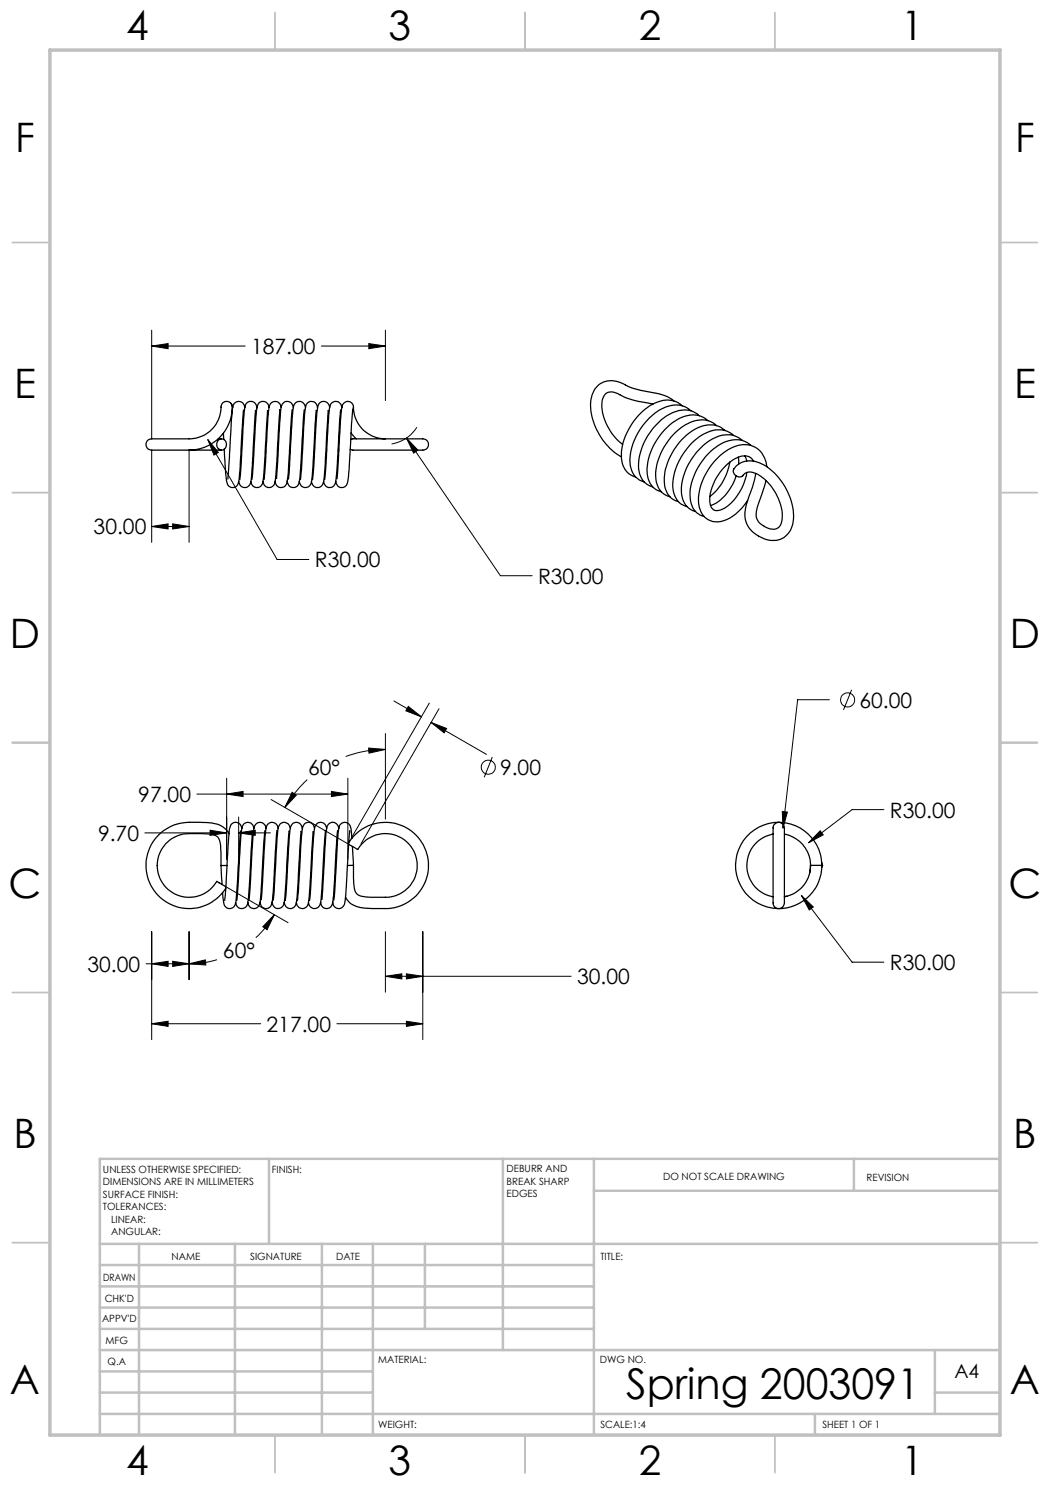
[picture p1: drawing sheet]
<svg xmlns="http://www.w3.org/2000/svg" width="210mm" height="297mm" viewBox="0 0 210 297" stroke-linecap="round" stroke-linejoin="round" font-family="sans-serif">
<g fill="none" stroke="#000" stroke-width=".2">
<path d="M30.3 69.2l3.3-.5v1zM30.3 66v21.6M30.3 69.2h18.7M64.3 69.2h12.8M73.8 68.7l3.3 .5-3.3 .5zM77.1 66v14.1M30.3 90.2v18.3M37.8 90.2v18.3M41.6 87.9l2.1 2.6-.9 .5zM41.6 87.9l13.8 24h6.4M81.3 87.6l2.3 2.4-.9 .6zM81.3 87.6l18.8 27.5h6.3"/>
<path d="M83.4 85.4a7.3 7.3 0 0 1-5.1 3.4M30.3 105.3l3.3-.5v1zM30.3 105.3h.1M30.3 105.3h7.5M34.5 104.8l3.3 .5-3.3 .5zM165.9 139.9h-6.4l-2.9 25.7M170.3 138l-1.6 4M39.4 158.8h30.2M45.3 158.8l3.3-.5v1zM45.3 155.6v16.2M54.2 159.9l15.3 8.8M58.4 158.5l.9 .5-2.3 2.5z"/>
<path d="M61.5 155.9a24.6 24.6 0 0 0-4.5 5.6M66.3 158.3l3.3 .5-3.3 .5zM69.6 155.6v16.2M73.7 149.6l3.4 .3-3.3 .7zM77.1 149.9a22.3 22.3 0 0 0-8 1.4M77.1 146.7v17.1M78.8 140.2l5.5 3.2M81.7 141.3l2.6 2.1-3.1-1.2zM85.9 140.6l-15.7 27.1M86.2 144.5l3.1 1.2-.5 .9zM86.2 144.5l11.1 6.4M87.8 141.7l-15.6 27.1"/>
<path d="M98.5 151.4l-1.7 4.1M29 166.6h16.3M42 166l3.3 .6-3.3 .5zM45.4 177.5l12.2 7M47.7 166.6l3.3-.6v1.1zM47.7 163.4v8.4M47.7 166.6h6.4M156.5 162.3l1 .1-.9 3.2zM160.3 179.1l2.4 2.3-.8 .6zM160.3 179.1l10.1 13.3h6.4M164 166.2l.6 .8-2.9 1.6zM176.8 161.9h-6.4l-8.7 6.7"/>
<path d="M29.2 192.8h8.6M30.3 192.8l3.3-.5v1zM30.3 186.3v21.6M34.5 192.3l3.3 .5-3.3 .5zM37.8 192.8l3.3-.8 .1 1zM37.8 186.3v9.6M43.4 191.9a18.9 18.9 0 0 1-5.6 .9M54.9 182.9l-1.5 3-.8-.6zM54.9 182.9a19.5 19.5 0 0 1-3.7 4.6M77.1 195.3l3.3-.5v1zM77.1 186.3v12.1M77.1 195.3h37.1"/>
<path d="M81.3 194.8l3.3 .5-3.3 .5zM84.6 186.3v21.6M30.3 204.7l3.3-.4v1zM30.3 204.7h21.8M67.4 204.7h17.2M81.3 204.3l3.3 .4-3.3 .6z"/>
<circle cx="169.5" cy="140" r="1.4"/>
<circle cx="97.6" cy="153.5" r="1.42"/>
</g>
<g fill="none" stroke="#c0c0c0" stroke-width=".35">
<path d="M55 2.5v7.5M105 2.5v7.5M155 2.5v7.5M2.5 48.5h7.5M200 48.5h7.5M2.5 98.5h7.5M200 98.5h7.5M2.5 148.5h7.5M200 148.5h7.5M2.5 198.5h7.5M200 198.5h7.5M2.5 248.5h7.5"/>
<path d="M200 248.5h7.5M55 287v7.5M105 287v7.5M155 287v7.5"/>
</g>
<g fill="none" stroke="#c0c0c0" stroke-width=".5">
<path d="M53.8 231.8v17M100.6 231.8v38.2M118.8 231.8v55.2M118.8 238.2h81.2M170.8 231.8v6.4M200 231.8h-180v55.2M20 248.8h180M20 257.3h98.8M20 253h98.8M27.8 248.8v38.2M47 248.8v38.2M64.4 248.8v38.2"/>
<path d="M74.6 248.8v38.2M85 248.8v17M20 265.8h98.8M20 261.5h98.8M20 278.5h54.6M20 274.3h54.6M20 270h180M187 278.5h13M187 270v12.8M20 282.8h180M163 282.8v4.2"/>
</g>
<path d="M10 10h190v277h-190z" fill="none" stroke="#c0c0c0" stroke-width=".7"/>
<path d="M42 166l3.3 .6-3.3 .5zM47.7 166.6l3.3-.6v1.1zM45.3 158.8l3.3-.5v1zM66.3 158.3l3.3 .5-3.3 .5zM30.3 204.7l3.3-.4v1zM81.3 204.3l3.3 .4-3.3 .6zM77.1 195.3l3.3-.5v1zM81.3 194.8l3.3 .5-3.3 .5zM73.7 149.6l3.4 .3-3.3 .7zM58.4 158.5l.9 .5-2.3 2.5zM30.3 192.8l3.3-.5v1zM34.5 192.3l3.3 .5-3.3 .5zM37.8 192.8l3.3-.8 .1 1zM54.9 182.9l-1.5 3-.8-.6zM86.2 144.5l3.1 1.2-.5 .9zM81.7 141.3l2.6 2.1-3.1-1.2zM41.6 87.9l1.2 3.1 .9-.5zM30.3 105.3l3.3-.5v1zM34.5 104.8l3.3 .5-3.3 .5zM81.3 87.6l1.4 3 .9-.6zM30.3 69.2l3.3-.5v1zM73.8 68.7l3.3 .5-3.3 .5zM164 166.2l-2.3 2.4 2.9-1.6zM156.5 162.3l.1 3.3 .9-3.2zM160.3 179.1l1.6 2.9 .8-.6z" fill="#000"/>
<g fill="none" stroke="#000" stroke-width=".25">
<path d="M29.5 88.1l.8-.3h5.8a8.4 8.4 0 0 0 5.4-1.2 6.6 6.6 0 0 0 2.7-5.5 1.15 1.15 0 0 1 1.5-.8 1.15 1.15 0 0 1 .7 1.5 8.7 8.7 0 0 1-9.7 8.2h-5.8a1.22 1.22 0 0 1-1.5-.4 1.22 1.22 0 0 1 .1-1.5zM37.8 90h6.5M43.6 87.8h.7M43.7 88a1.08 1.08 0 0 1 1.5 .3 1.08 1.08 0 0 1-.3 1.5 1.08 1.08 0 0 1-1.5-.4 1.08 1.08 0 0 1 .3-1.4zM44.7 86.6l.1 1.3M46.1 80.6l.4 .9M48.7 82l-.4 6.8a51.1 51.1 0 0 1-.7 8 1.2 1.2 0 0 1-1.4 .7 1.2 1.2 0 0 1-.9-1.3l-.5-6.4M49 81.5a1.24 1.24 0 0 0-1.3-1.2 1.24 1.24 0 0 0-1.2 1.4l-.9 14.1M51.1 82.1l-.8 13.2a2.14 2.14 0 0 1-.9 2.2 1.27 1.27 0 0 1-1.7-1.2M51.4 81.6a1.24 1.24 0 0 0-1.3-1.3 1.24 1.24 0 0 0-1.2 1.4l-.9 14.2M53.5 82.1l-.7 12.1a4.6 4.6 0 0 1-.6 3 1.22 1.22 0 0 1-1.3 .2 1.22 1.22 0 0 1-.7-1.1M53.8 81.5a1.23 1.23 0 0 0-1.3-1.2 1.23 1.23 0 0 0-1.1 1.4l-1 14.2"/>
<path d="M56 82l-.6 9.6a21.9 21.9 0 0 1-.6 5.4 1.21 1.21 0 0 1-1.4 .5 1.21 1.21 0 0 1-.8-1.2M56.2 81.5a1.22 1.22 0 0 0-1.2-1.2 1.22 1.22 0 0 0-1.2 1.3l-1 14.3M58.4 81.9l-.7 11.5a7.9 7.9 0 0 1-.7 3.8 1.19 1.19 0 0 1-1.3 .2 1.19 1.19 0 0 1-.7-1.1M58.7 81.5a1.22 1.22 0 0 0-1.3-1.2 1.22 1.22 0 0 0-1.2 1.2l-.2 2.9-.6 11.3M60.8 82l-.4 7.4a42.5 42.5 0 0 1-.7 7.5 1.2 1.2 0 0 1-1.4 .6 1.2 1.2 0 0 1-.9-1.3M61.1 81.5a1.24 1.24 0 0 0-1.3-1.2 1.24 1.24 0 0 0-1.2 1.4l-.9 14.1M63.2 82.1l-.7 12.2a5.9 5.9 0 0 1-.5 2.8 1.22 1.22 0 0 1-1.4 .3 1.22 1.22 0 0 1-.7-1.1M63.5 81.6a1.2 1.2 0 0 0-1.1-1.3 1.2 1.2 0 0 0-1.3 1.2l-1 14.3M65.6 82.1l-.6 11.7a7.6 7.6 0 0 1-.6 3.3 1.2 1.2 0 0 1-1.3 .3 1.2 1.2 0 0 1-.8-1.1M65.9 81.5a1.23 1.23 0 0 0-1.3-1.2 1.23 1.23 0 0 0-1.1 1.5l-1 14.1M68.1 82l-.9 13.9a1.3 1.3 0 0 1-.5 1.3 1.3 1.3 0 0 1-1.5 .1l-.5-1M68.4 81.5a1.24 1.24 0 0 0-1.3-1.2 1.24 1.24 0 0 0-1.2 1.3l-1 14.3"/>
<path d="M69.5 80.3l-.6 .2a1.92 1.92 0 0 0-.6 1.8l-.9 13.4M69.5 80.3h.1M69.6 80.3a1.11 1.11 0 0 1 .9 1.7l-.7 11.3a8.3 8.3 0 0 1-.7 3.9 1.17 1.17 0 0 1-1.3 .2 1.17 1.17 0 0 1-.6-1.1M70.1 87.9l.5-.1h13.4a1.21 1.21 0 0 1 1.7 1.1 1.21 1.21 0 0 1-1.7 1.1h-13.4l-.6-.2M70.2 86.6l1.1 1.2M70.7 81.4a6.3 6.3 0 0 0 6.4 6.4M130.6 80.8l-.5-.1a19.3 19.3 0 0 1-7.2-2.2 1.86 1.86 0 0 0-2.5 1.9 10.4 10.4 0 0 0 4.1 8.5M134.8 80.2a8 8 0 0 0-4.4-1.7 15.6 15.6 0 0 1-6.4-2 4.1 4.1 0 0 0-5.8 3.3 12.4 12.4 0 0 0 5.9 11.5l.2 .1M136.5 81.2a4.9 4.9 0 0 0-6-.3 12.6 12.6 0 0 0-6.2 10.7 3.9 3.9 0 0 0 2.8 3.8M138.2 82.2a5.3 5.3 0 0 0-6.8 .1 12.3 12.3 0 0 0-5.4 10.8 3.7 3.7 0 0 0 2.8 3.3M139.9 83.1a4.7 4.7 0 0 0-5.8-.3 12.3 12.3 0 0 0-6.3 11.3 3.7 3.7 0 0 0 2.7 3.3M141.6 84.1a5 5 0 0 0-6.5 .1 12.1 12.1 0 0 0-5.6 10.9 3.8 3.8 0 0 0 2.8 3.3"/>
<path d="M143.3 85.1a4.9 4.9 0 0 0-6.1-.2 12.3 12.3 0 0 0-6 11.1 3.8 3.8 0 0 0 2.8 3.3M145 86.1a4.9 4.9 0 0 0-6-.2 11.9 11.9 0 0 0-6 11.6 3.7 3.7 0 0 0 2.7 2.8M145.9 92.4a10.9 10.9 0 0 1-3.9 6.9M146.7 87.1a4.9 4.9 0 0 0-6-.2 12.4 12.4 0 0 0-6.1 11 3.7 3.7 0 0 0 2.8 3.4M147.2 95.2a8.7 8.7 0 0 1-5.1 5.9M147.7 91.4v1.4M148.4 88.1a4.8 4.8 0 0 0-5.8-.4 12.4 12.4 0 0 0-6.3 11.2 3.7 3.7 0 0 0 2.8 3.4M149 91.2l.3 1M150.2 89.1a5.1 5.1 0 0 0-6.6 0 12.7 12.7 0 0 0-5.6 10.1 3.8 3.8 0 0 0 2.8 4.1M150.7 92.2a2.3 2.3 0 0 0-3.4-.6 10.1 10.1 0 0 0-5.3 9 1.49 1.49 0 0 0 .7 1.4 1.49 1.49 0 0 0 1.6-.1 10.2 10.2 0 0 0 5.1-7.4M151.1 94.7l-.7 2.9a13.6 13.6 0 0 0-1.4 6 5.8 5.8 0 0 0 7.1 4.2 4.7 4.7 0 0 0 2.6-4.8 12.5 12.5 0 0 0-6.8-10.4 3.8 3.8 0 0 0-5.3 1.6 1.22 1.22 0 0 0 1 1.1 1.22 1.22 0 0 0 1.4-.6 3 3 0 0 1 3.5 .8 10.1 10.1 0 0 1 3.9 8.6 1.84 1.84 0 0 1-2.8 1.6l-.3-.2a2.88 2.88 0 0 1-1.9-3.9l1.8-5.5M153.4 93.3a4.6 4.6 0 0 0-6.9-3.8 12.5 12.5 0 0 0-6.8 11.2 3.8 3.8 0 0 0 5.7 3.2 11 11 0 0 0 4.1-3.8"/>
<path d="M44.2 173.1l.2 3.8M45.4 173.1h-1.2v-2.4a4.9 4.9 0 0 0-.8-3.5l-.3-.1a17.2 17.2 0 0 0-7.4 0 6.4 6.4 0 0 0-2.8 10.1 6.4 6.4 0 0 0 10.5-.9l1.8 1M45.8 166.8a4.5 4.5 0 0 0-4.2-2.3h-1.6a11 11 0 0 0-7.3 1.7 8.6 8.6 0 0 0-.7 13.3 8.6 8.6 0 0 0 13.2-1.9M48.1 166.2l-.8 13.1a2.36 2.36 0 0 1-.9 2.3 1.41 1.41 0 0 1-1.7-1.7l-.2-1.4M48.4 165.7a1.22 1.22 0 0 0-1.2-1.2 1.22 1.22 0 0 0-1.3 1.2l-1 14.4M50.4 166.3l-.5 9.9a18.4 18.4 0 0 1-.5 4.9 1.2 1.2 0 0 1-1.4 .6 1.2 1.2 0 0 1-.9-1.2M50.8 165.7a1.22 1.22 0 0 0-1.3-1.2 1.22 1.22 0 0 0-1.2 1.3l-1 14.3M53 166.1l-.8 12.4a5.5 5.5 0 0 1-.6 2.8 1.2 1.2 0 0 1-1.3 .3 1.2 1.2 0 0 1-.7-1.1M53.2 165.7a1.22 1.22 0 0 0-1.3-1.2 1.22 1.22 0 0 0-1.1 1.3l-1 14.3M55.4 166.1l-.8 12.3a6.3 6.3 0 0 1-.6 3 1.21 1.21 0 0 1-1.3 .2 1.21 1.21 0 0 1-.7-1.2M55.6 165.7a1.24 1.24 0 0 0-1.3-1.2 1.24 1.24 0 0 0-1.1 1.4l-.9 14M57.8 166.2l-.8 12.7a2.92 2.92 0 0 1-.8 2.6 1.2 1.2 0 0 1-1.8-1.1"/>
<path d="M58.1 165.7a1.22 1.22 0 0 0-1.2-1.2 1.22 1.22 0 0 0-1.3 1.2l-1 14.4M60.2 166.3l-.5 9a25 25 0 0 1-.6 5.8 1.2 1.2 0 0 1-1.4 .6 1.2 1.2 0 0 1-.9-1.2M60.5 165.8a1.23 1.23 0 0 0-1.3-1.3 1.23 1.23 0 0 0-1.2 1.4l-1 14.2M62.6 166.3l-.5 9.8a20.5 20.5 0 0 1-.6 5 1.21 1.21 0 0 1-1.4 .6 1.21 1.21 0 0 1-.8-1.2M62.9 165.7a1.2 1.2 0 0 0-1.1-1.2 1.2 1.2 0 0 0-1.3 1.1l-1 14.5M65.1 166.1l-.8 13a2.67 2.67 0 0 1-.9 2.5 1.22 1.22 0 0 1-1.7-1.1M65.3 165.7a1.22 1.22 0 0 0-1.2-1.2 1.22 1.22 0 0 0-1.2 1.3l-1 14.3M67.5 166.1l-.7 11.9a7.7 7.7 0 0 1-.6 3.3 1.19 1.19 0 0 1-1.3 .3 1.19 1.19 0 0 1-.8-1.1M67.8 165.7a1.24 1.24 0 0 0-1.4-1.2 1.24 1.24 0 0 0-1.1 1.4l-.9 14M69.7 168.8l1.8 1.1a6.4 6.4 0 0 1 10.9-.3 6.4 6.4 0 0 1-4.8 9.9h-2.5a6 6 0 0 1-3.8-.8 5 5 0 0 1-.6-3v-2.6M69.7 168.6a8.6 8.6 0 0 1 15.2 .7 8.6 8.6 0 0 1-8.8 12.4l-2.9-.1a4.5 4.5 0 0 1-4.1-2.2M69.9 166.2l-.6 9.8a17.7 17.7 0 0 1-.6 5.1 1.19 1.19 0 0 1-1.4 .5 1.19 1.19 0 0 1-.8-1.2"/>
<path d="M70.4 167.7l-.1-.4a3 3 0 0 0-.8-2.7 1.34 1.34 0 0 0-1.8 1.5l-.9 13.9M70.5 169.3l.2 3.8M70.7 173.1h-1.2M154.6 166.8a6.4 6.4 0 0 0-5.2 6.3 6.4 6.4 0 0 0 5.2 6.2M154.8 165a1.21 1.21 0 0 1 1.5-.3 1.21 1.21 0 0 1 .6 1.4v10.6a15.4 15.4 0 0 1-.2 4.5 1.19 1.19 0 0 1-1.6 .3 1.19 1.19 0 0 1-.5-1.4v-11.1a13.6 13.6 0 0 1 .2-4zM155.7 164.5a8.6 8.6 0 0 0-8.6 8.6 8.6 8.6 0 0 0 8.6 8.6M155.8 164.5a8.7 8.7 0 0 1 8.6 8.6M156.9 166.8a6.4 6.4 0 0 1 5.2 6.3M157.4 179.2l-.5 .1M162.1 173.1a6.4 6.4 0 0 1-5.2 6.3M162.1 173.1l-.1 1.4M162.1 173.1h2.3"/>
<path d="M162.1 173.1h.1M164.4 173.1a8.6 8.6 0 0 1-8.6 8.6M164.4 173.1h.1M164.4 172.5v1"/>
</g>
<text font-size="8.5" x="125.2" y="279.7">Spring 2003091</text>
<g font-size="8.1">
<text x="25.2" y="8">4</text>
<text x="77.7" y="8">3</text>
<text x="127.7" y="8">2</text>
<text x="180.2" y="8">1</text>
<text x="3" y="30.4">F</text>
<text x="203" y="30.4">F</text>
<text x="2.8" y="79.6">E</text>
<text x="202.8" y="79.6">E</text>
<text x="2" y="129.6">D</text>
<text x="202" y="129.6">D</text>
<text x="1.7" y="179.6">C</text>
<text x="201.7" y="179.6">C</text>
<text x="2.7" y="229.6">B</text>
<text x="202.7" y="229.6">B</text>
<text x="2" y="278.9">A</text>
<text x="202" y="278.9">A</text>
<text x="25.2" y="295">4</text>
<text x="77.7" y="295">3</text>
<text x="127.7" y="295">2</text>
<text x="180.2" y="295">1</text>
</g>
<g font-size="4.2">
<text x="50.2" y="70.8">187.00</text>
<text x="18.7" y="106.9">30.00</text>
<text x="63" y="113.5">R30.00</text>
<text x="107.6" y="116.7">R30.00</text>
<text x="171.9" y="141.5">60.00</text>
<text x="61.6" y="155">60°</text>
<text x="100" y="155">9.00</text>
<text x="27.7" y="160.4">97.00</text>
<text x="178" y="163.5">R30.00</text>
<text x="19.6" y="168.2">9.70</text>
<text x="44.6" y="191.6">60°</text>
<text x="17.5" y="194.3">30.00</text>
<text x="115.4" y="196.8">30.00</text>
<text x="178" y="194">R30.00</text>
<text x="53.3" y="206.3">217.00</text>
</g>
<text font-size="3.9" x="190.9" y="275.5">A4</text>
<g font-size="2">
<text x="20.6" y="234.6">UNLESS OTHERWISE SPECIFIED:</text>
<text x="20.6" y="237.1">DIMENSIONS ARE IN MILLIMETERS</text>
<text x="20.6" y="239.6">SURFACE FINISH:</text>
<text x="54.4" y="234.6">FINISH:</text>
<text x="101.3" y="234.5">DEBURR AND</text>
<text x="101.3" y="237">BREAK SHARP</text>
<text x="101.3" y="239.5">EDGES</text>
<text x="132.6" y="236">DO NOT SCALE DRAWING</text>
<text x="173.3" y="236.2">REVISION</text>
<text x="20.6" y="242.1">TOLERANCES:</text>
<text x="22.2" y="244.6">LINEAR:</text>
<text x="22.2" y="247.1">ANGULAR:</text>
<text x="34.3" y="252">NAME</text>
<text x="50" y="251.9">SIGNATURE</text>
<text x="67.2" y="251.9">DATE</text>
<text x="120.1" y="251.9">TITLE:</text>
<text x="20.6" y="256.1">DRAWN</text>
<text x="20.9" y="260.3">CHK'D</text>
<text x="20.4" y="264.4">APPV'D</text>
<text x="21.1" y="268.8">MFG</text>
<text x="21.5" y="273">Q.A</text>
<text x="75.6" y="272.5">MATERIAL:</text>
<text x="120" y="272.5">DWG NO.</text>
<text x="75.6" y="285.5">WEIGHT:</text>
<text x="120.1" y="285.6">SCALE:1:4</text>
<text x="164.5" y="285.6">SHEET 1 OF 1</text>
</g>
</svg>
